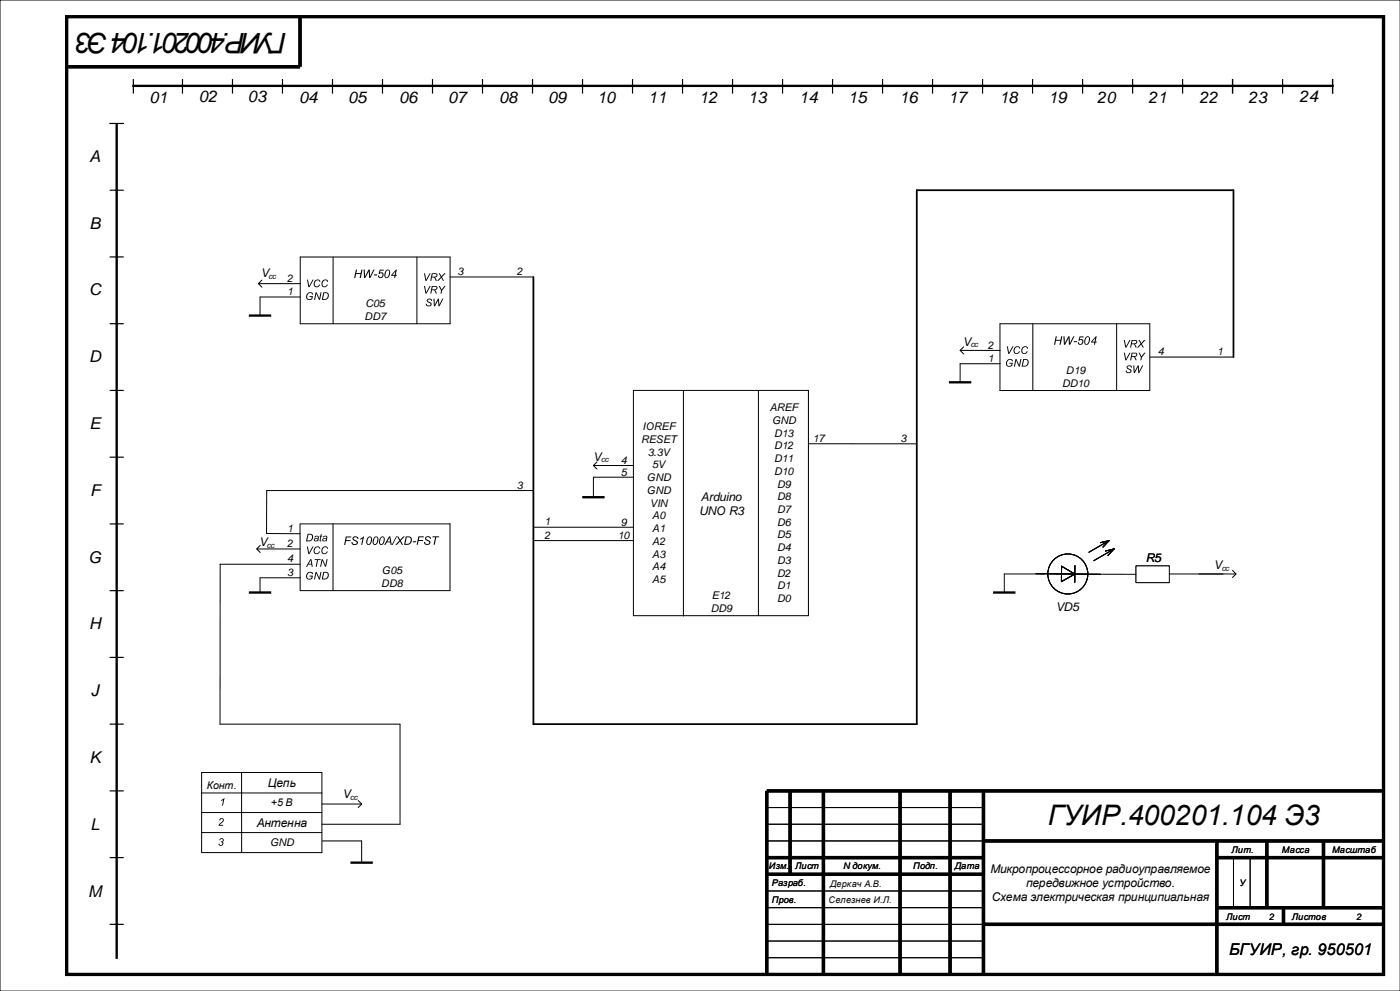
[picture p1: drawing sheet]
<svg xmlns="http://www.w3.org/2000/svg" width="420mm" height="297mm" viewBox="0 0 420 297" stroke-linecap="round" stroke-linejoin="round" font-family="sans-serif">
<g fill="none" stroke="#000" stroke-width=".3">
<path d="M420 0h-420v297h420M90.1 77h44.9v20h-44.9zM99.9 77v20M125.1 77v20M77.5 85h12.5M78.6 83.9l-1.1 1.1 1.1 1.1M90 89h-12v5.6M135 83h25M299.9 97h45v20h-45zM309.8 97v20M334.9 97v20M190 117h52.5v67.5"/>
<path d="M227.5 117v67.5M288 105h12M289.1 103.9l-1.1 1.1 1.1 1.1M300 109h-12v5.6M345 107h25M178 139.5h12M179.1 138.4l-1.1 1.1 1.1 1.1M80 147h80M90 157h45v20h-45v-20M99.9 157v20M190 143h-12v5.6M66 169.1h24"/>
<path d="M66 169.1v47.9h54v30h-23.4M77 164.5h13M78.1 163.4l-1.1 1.1 1.1 1.1M90 173.1h-12v4.5M310.8 171.9l19.3 .2M318.4 169.7l4 2.3-4 2.3zM322.4 169.5v5M332.7 162l-2.6 .6M332.7 162l-1.8 1.9M332.7 162l-6.1 3.5M334.2 164.5l-2.6 .6M334.2 164.5l-1.8 1.9"/>
<path d="M334.2 164.5l-6.1 3.5M60.5 231.5h36.1v24h-36.1zM60.5 237.6h36.1M72.5 231.6v23.9M107.4 239.9l1.1 1-1.1 1.1M60.5 249.5h36.1M60.5 243.5h36.1M96.6 240.9h11.9M96.7 252h11.8v6.3M230 242h65M230 247h65M230 252h65"/>
<path d="M370 257v15M375 257v15M230 272h65M230 277h65M230 267h65M230 282h65M230 287h65"/>
<circle cx="320.3" cy="172" r="6"/>
</g>
<g fill="none" stroke="#000" stroke-width="1" stroke-linecap="butt">
<path d="M20 5h395v287h-395zM90 5v15h-69.5M237 237v25M247 237v55M270 237v55M285 237v55M295 237v55M415 237h-185v55M230 257h65M295 252h120M365 252v40M365 257h50"/>
<path d="M380 252v20M397 252v20M230 262h65M295 277h120M365 272h50M385 272v5"/>
</g>
<path d="M35 37.4v249.6M40 25.7h359.7M75 94.6h6M285 114.6h6M175 149h6M75 177.6h6M105.5 258.5h6" fill="none" stroke="#000" stroke-width=".71"/>
<g fill="none" stroke="#000" stroke-width=".35">
<path d="M33 37h4M40 23.9v4M54.7 23.9v4M69.7 23.9v4M84.7 23.9v4M99.7 23.9v4M114.7 23.9v4M129.7 23.9v4M144.7 23.9v4M159.7 23.9v4M174.7 23.9v4M189.7 23.9v4"/>
<path d="M204.7 23.9v4M219.7 23.9v4M234.7 23.9v4M249.7 23.9v4M264.7 23.9v4M279.7 23.9v4M294.7 23.9v4M309.7 23.9v4M324.7 23.9v4M339.7 23.9v4M354.7 23.9v4M384.7 23.9v4"/>
<path d="M33 57h4M33 77h4M33 97h4M33 117h4M33 137h4M33 157h4M33 177h4M33 197h4M33 217h4M33 237h4M33 257h4M33 277h4"/>
</g>
<path d="M369.7 23.9v4M399.7 23.9v4" fill="none" stroke="#000" stroke-width=".42"/>
<path d="M160 83v134h115v-160h95v50" fill="none" stroke="#000" stroke-width=".53"/>
<g fill="#000">
<path d="M112.2 82.2h.9v.3h-1zM322.1 102.2h1l-.1 .3h-1zM123.9 162.2h.9v.3h-1zM66 251.3a.61 .61 0 0 1 1 .1 .61 .61 0 0 1-.2 .9 .71 .71 0 0 1-.3 1.1 .71 .71 0 0 1-1-.5l.3-.1a.45 .45 0 0 0 .4 .5 .45 .45 0 0 0 .5-.5 .45 .45 0 0 0-.5-.4l.1-.2a.41 .41 0 0 0 .5-.3 .41 .41 0 0 0-.3-.5 .41 .41 0 0 0-.4 .4h-.3zM66 245.3a.69 .69 0 0 1 1.1 .2 .69 .69 0 0 1-.4 1l-.8 .7h1.1l-.1 .2h-1.4l.9-1a.49 .49 0 0 0 .5-.5 .49 .49 0 0 0-.7-.4l-.2 .4-.2-.1zM66.4 239.8l1-.6-.5 2.2h-.3l.4-1.7-.7 .3z"/>
<path d="M92.1 83.8h.3l.3 1.9 1.1-1.9h.3l-1.3 2.3h-.3zM94.5 84.1a.93 .93 0 0 1 .9-.4 .93 .93 0 0 1 .7 .8h-.3a.86 .86 0 0 0-1.2-.2 .86 .86 0 0 0-.1 1.2 .68 .68 0 0 0 .7 .3 .68 .68 0 0 0 .5-.5h.3a1.04 1.04 0 0 1-1.5 .7 1.04 1.04 0 0 1-.2-1.7zM96.8 84.1a.93 .93 0 0 1 .9-.4 .93 .93 0 0 1 .7 .8h-.2a.86 .86 0 0 0-1.3-.2 .86 .86 0 0 0-.1 1.2 .68 .68 0 0 0 .7 .3 .68 .68 0 0 0 .5-.5h.3a1.04 1.04 0 0 1-1.5 .7 1.04 1.04 0 0 1-.2-1.7z"/>
<path d="M92.3 87.8a.99 .99 0 0 1 1.6 .5h-.2a.9 .9 0 0 0-1.4-.1 .9 .9 0 0 0 .1 1.4l1-.1 .1-.5h-.7l.1-.3h1l-.2 .9a1.14 1.14 0 0 1-1.7-.1 1.14 1.14 0 0 1 .3-1.7zM94.7 87.6h.3l.8 1.9 .4-1.9h.3l-.5 2.3h-.3l-.8-2-.4 2h-.3zM97 87.6h.7a1.15 1.15 0 0 1 .9 1.3 1.15 1.15 0 0 1-1.3 1h-.8zM97.3 87.8l-.4 1.8a1 1 0 0 0 1.3-.4 1 1 0 0 0-.3-1.3z"/>
<path d="M106.8 80.8h.3l-.2 1h1.3l.2-1h.3l-.5 2.5h-.3l.2-1.2h-1.3l-.2 1.2h-.4zM109.1 80.8h.3l.1 2 1.1-2h.3l.1 2.1 1-2.1h.4l-1.3 2.5h-.4l-.1-2-1 2h-.4z"/>
<path d="M113.9 80.8h1.3l-.1 .3h-1l-.2 .6a.85 .85 0 0 1 1.2 .9 .85 .85 0 0 1-1.2 .7l-.5-.5v-.2h.3a.52 .52 0 0 0 .7 .3 .52 .52 0 0 0 .2-.7 .52 .52 0 0 0-.8-.1h-.3zM115.8 81a.75 .75 0 0 1 1-.1 .75 .75 0 0 1 .2 1 1.06 1.06 0 0 1-.3 1.1 1.06 1.06 0 0 1-1.2 .1l-.2-1.1zM116 81.2l-.2 .5a.83 .83 0 0 0 .4 1.4l.2-.3a1.01 1.01 0 0 0-.2-1.8zM118.8 80.8h.2l-.3 1.6h.4l-.1 .3h-.3l-.2 .6h-.3l.1-.6h-1l.1-.4zM118.6 81.3l-.9 1.1h.7z"/>
<path d="M127.2 81.9h.3l.3 1.9 1.1-1.9h.3l-1.3 2.3h-.3zM129.5 81.9h1a.64 .64 0 0 1 .7 .6 .64 .64 0 0 1-.7 .6l.5 1.1h-.3l-.2-.5a.71 .71 0 0 0-.9-.5l-.2 1h-.3zM129.8 82.1l-.2 .8a.93 .93 0 0 0 1.3-.5l-.1-.2zM131.6 81.9h.3l.5 .9 .9-.9h.4l-1.1 1.2 .6 1.1h-.3l-.5-1-.9 1h-.4l1.1-1.2z"/>
<path d="M127.2 85.7h.3l.3 2 1.1-2h.3l-1.2 2.3h-.4zM129.5 85.7h1a.64 .64 0 0 1 .7 .6 .64 .64 0 0 1-.7 .6l.6 1.1h-.4l-.2-.5a.71 .71 0 0 0-.9-.5l-.2 1h-.3zM129.8 85.9l-.2 .8a.93 .93 0 0 0 1.3-.5l-.1-.2zM131.6 85.7h.3l.6 1.1 .8-1.1h.4l-1.1 1.4-.2 .9h-.3l.2-.9z"/>
<path d="M128.2 89.6a.84 .84 0 0 1 1.4 .6h-.3l-.1-.3a.46 .46 0 0 0-.6-.2 .46 .46 0 0 0-.2 .6l.2 .1a.78 .78 0 0 1 .8 1 .78 .78 0 0 1-1.2 .3l-.4-.4-.1-.3h.3a.51 .51 0 0 0 .6 .6 .51 .51 0 0 0 .4-.7l-.1-.1a.73 .73 0 0 1-.8-.3 .73 .73 0 0 1 .1-.9zM130 89.5h.3l.1 1.9 1-1.9h.3l.1 1.9 .9-1.9h.3l-1.2 2.3h-.3l-.1-1.8-.9 1.8h-.3z"/>
<path d="M302 103.8h.3l.4 1.9 1-1.9h.3l-1.2 2.3h-.4zM304.4 104.1a.93 .93 0 0 1 .9-.4 .93 .93 0 0 1 .7 .8h-.2a.86 .86 0 0 0-1.3-.2 .86 .86 0 0 0-.1 1.2 .68 .68 0 0 0 .7 .3 .68 .68 0 0 0 .5-.5h.3a1.03 1.03 0 0 1-1.5 .7 1.03 1.03 0 0 1-.2-1.7zM306.7 104.1a.93 .93 0 0 1 1-.4 .93 .93 0 0 1 .7 .8h-.3a.86 .86 0 0 0-1.2-.2 .86 .86 0 0 0-.2 1.2 .68 .68 0 0 0 .7 .3 .68 .68 0 0 0 .6-.5h.3a1.03 1.03 0 0 1-1.5 .7 1.03 1.03 0 0 1-.2-1.7z"/>
<path d="M302.2 107.8a.99 .99 0 0 1 1.7 .5h-.3a.9 .9 0 0 0-1.4-.1 .9 .9 0 0 0 .2 1.4l.9-.1 .1-.5h-.7l.1-.3h1l-.2 .9a1.14 1.14 0 0 1-1.7-.1 1.14 1.14 0 0 1 .3-1.7zM304.6 107.6h.3l.8 1.9 .4-1.9h.3l-.5 2.3h-.3l-.8-2-.4 2h-.3zM306.9 107.6h.7a1.15 1.15 0 0 1 .9 1.3 1.15 1.15 0 0 1-1.2 1h-.8zM307.2 107.8l-.4 1.8a1 1 0 0 0 1.3-.4 1 1 0 0 0-.3-1.3z"/>
<path d="M316.7 100.8h.3l-.2 1h1.3l.2-1h.4l-.6 2.5h-.3l.3-1.2h-1.4l-.2 1.2h-.3zM319 100.8h.3l.1 2 1.1-2h.3l.1 2.1 1-2.1h.4l-1.3 2.5h-.4l-.1-2-1 2h-.4z"/>
<path d="M323.8 100.8h1.3l-.1 .3h-.9l-.2 .6a.85 .85 0 0 1 1.1 .9 .85 .85 0 0 1-1.2 .7l-.5-.5v-.2h.3a.52 .52 0 0 0 .8 .3 .52 .52 0 0 0 .1-.7 .52 .52 0 0 0-.8-.1h-.2zM325.8 101a.75 .75 0 0 1 .9-.1 .75 .75 0 0 1 .2 1 1.06 1.06 0 0 1-.3 1.1 1.06 1.06 0 0 1-1.2 .1l-.1-1.1zM325.9 101.2l-.2 .5a.83 .83 0 0 0 .4 1.4l.3-.3a1.02 1.02 0 0 0-.2-1.8zM328.7 100.8h.3l-.4 1.6h.4l-.1 .3h-.3l-.1 .6h-.4l.2-.6h-1.1l.1-.4zM328.5 101.3l-.9 1.1h.7z"/>
<path d="M337.1 101.9h.3l.4 1.9 1-1.9h.3l-1.2 2.3h-.4zM339.4 101.9h1a.64 .64 0 0 1 .7 .6 .64 .64 0 0 1-.7 .6l.6 1.1h-.4l-.1-.5a.71 .71 0 0 0-1-.5l-.2 1h-.3zM339.7 102.1l-.2 .8a.93 .93 0 0 0 1.4-.5l-.2-.2zM341.5 101.9h.3l.5 .9 .9-.9h.4l-1.1 1.2 .6 1.1h-.3l-.5-1-.8 1h-.4l1-1.2z"/>
<path d="M337.1 105.7h.3l.4 2 1-2h.3l-1.2 2.3h-.3zM339.5 105.7h.9a.64 .64 0 0 1 .8 .6 .64 .64 0 0 1-.8 .6l.6 1.1h-.4l-.1-.5a.72 .72 0 0 0-1-.5l-.2 1h-.3zM339.7 105.9l-.2 .8a.93 .93 0 0 0 1.4-.5l-.2-.2zM341.5 105.7h.4l.5 1.1 .9-1.1h.3l-1.1 1.4-.1 .9h-.3l.1-.9z"/>
<path d="M338.2 109.6a.84 .84 0 0 1 1.4 .6h-.3l-.1-.3a.46 .46 0 0 0-.6-.2 .46 .46 0 0 0-.3 .6l.3 .1a.78 .78 0 0 1 .7 1 .78 .78 0 0 1-1.2 .3l-.4-.4v-.3h.3a.51 .51 0 0 0 .5 .6 .51 .51 0 0 0 .4-.7l-.1-.1a.73 .73 0 0 1-.7-.3 .73 .73 0 0 1 .1-.9zM339.9 109.5h.4v1.9l1-1.9h.3l.1 1.9 .9-1.9h.3l-1.1 2.3h-.4l-.1-1.8-.9 1.8h-.3z"/>
<path d="M93.1 167.6h.3l.4 2.2h-.3l-.1-.6h-.9l-.4 .6h-.3zM93.2 167.8l-.6 1.2h.8zM94.4 167.6h1.8l-.1 .2h-.7l-.4 2h-.3l.4-2h-.7zM96.5 167.6h.3l.8 1.9 .4-1.9h.3l-.5 2.2h-.3l-.8-1.9-.4 1.9h-.3z"/>
<path d="M92.3 160l.7-.1a1.15 1.15 0 0 1 .9 1.3 1.15 1.15 0 0 1-1.3 1h-.8zM92.5 160.2l-.3 1.8a1 1 0 0 0 1.2-.5 1 1 0 0 0-.3-1.3zM94.4 160.8a.65 .65 0 0 1 .8-.2 .65 .65 0 0 1 .4 .7l-.1 .9h-.3v-.2a.57 .57 0 0 1-.8 .3 .57 .57 0 0 1-.2-.8 .57 .57 0 0 1 .8-.3h.3a.39 .39 0 0 0-.3-.5 .39 .39 0 0 0-.4 .4l-.3-.1zM94.5 161.6a.41 .41 0 0 0 .4 .5 .41 .41 0 0 0 .4-.5v-.2zM96.2 160.2l.3-.2-.1 .6h.3l-.1 .2h-.2l-.2 1 .2 .2v.2a.35 .35 0 0 1-.4 0 .35 .35 0 0 1-.1-.5l.2-.9h-.2zM97 160.8a.65 .65 0 0 1 .8-.2 .65 .65 0 0 1 .4 .7l-.1 .9h-.3l-.1-.2a.57 .57 0 0 1-.7 .2 .57 .57 0 0 1-.3-.7 .57 .57 0 0 1 .8-.3h.4a.39 .39 0 0 0-.3-.5 .39 .39 0 0 0-.5 .4l-.3-.1zM97 161.6a.41 .41 0 0 0 .4 .5 .41 .41 0 0 0 .4-.5v-.2z"/>
<path d="M92.1 163.8h.2l.4 1.9 1.1-1.9h.3l-1.3 2.2h-.3zM94.4 164.1a.93 .93 0 0 1 1-.4 .93 .93 0 0 1 .7 .7l-.3 .1a.86 .86 0 0 0-1.2-.3 .86 .86 0 0 0-.2 1.3 .68 .68 0 0 0 .8 .3 .68 .68 0 0 0 .5-.6l.3 .1a1.03 1.03 0 0 1-1.5 .6 1.03 1.03 0 0 1-.2-1.6zM96.8 164.1a.93 .93 0 0 1 .9-.4 .93 .93 0 0 1 .7 .7l-.3 .1a.86 .86 0 0 0-1.2-.3 .86 .86 0 0 0-.1 1.3 .68 .68 0 0 0 .7 .3 .68 .68 0 0 0 .5-.6l.3 .1a1.03 1.03 0 0 1-1.5 .6 1.03 1.03 0 0 1-.2-1.6z"/>
<path d="M92.3 171.6a.98 .98 0 0 1 1.6 .4l-.3 .1a.9 .9 0 0 0-1.3-.1 .9 .9 0 0 0 .1 1.4l1-.2 .1-.4h-.7l.1-.3h.9l-.1 .9a1.14 1.14 0 0 1-1.8-.1 1.14 1.14 0 0 1 .4-1.7zM94.7 171.4h.3l.8 1.9 .3-1.9h.3l-.4 2.2h-.3l-.8-1.9-.4 2h-.3zM97 171.4h.7a1.15 1.15 0 0 1 .9 1.3 1.15 1.15 0 0 1-1.3 .9h-.8zM97.2 171.6l-.3 1.8a1 1 0 0 0 1.3-.4 1 1 0 0 0-.4-1.4z"/>
<path d="M103.7 160.8h1.7l-.1 .3h-1.3l-.2 .8h1.4l-.1 .2-1.3 .1-.2 1.1h-.4zM106 160.9l.3-.1a.89 .89 0 0 1 1.2 .7h-.3a.52 .52 0 0 0-.6-.5 .52 .52 0 0 0-.4 .6l.3 .2a.82 .82 0 0 1 .8 1 .82 .82 0 0 1-1.2 .5l-.6-.3-.1-.5 .3-.1a.6 .6 0 0 0 .7 .7 .6 .6 0 0 0 .5-.7l-.4-.3a.72 .72 0 0 1-.7-.4 .72 .72 0 0 1 .2-.8zM108.1 161.4l1.1-.6-.5 2.5h-.4l.4-1.9-.7 .3zM110.4 161a.75 .75 0 0 1 1-.1 .75 .75 0 0 1 .2 1 1.06 1.06 0 0 1-.4 1.1 1.06 1.06 0 0 1-1.1 .1l-.2-1.1zM110.6 161.1l-.3 .6a.84 .84 0 0 0 .4 1.3l.3-.3a1.02 1.02 0 0 0-.2-1.7zM112.3 161a.75 .75 0 0 1 1-.1 .75 .75 0 0 1 .2 1 1.06 1.06 0 0 1-.3 1.1 1.06 1.06 0 0 1-1.2 .1l-.2-1.1zM112.5 161.1l-.3 .6a.84 .84 0 0 0 .4 1.3l.3-.3a1.02 1.02 0 0 0-.2-1.7zM114.2 161a.75 .75 0 0 1 1-.1 .75 .75 0 0 1 .2 1 1.06 1.06 0 0 1-.3 1.1 1.06 1.06 0 0 1-1.2 .1l-.2-1.1zM114.4 161.1l-.3 .6a.84 .84 0 0 0 .4 1.3l.3-.3a1.02 1.02 0 0 0-.2-1.7zM116.7 160.7h.4l.4 2.6h-.3l-.1-.8h-1.1l-.4 .8h-.3zM116.8 161l-.6 1.3h.8zM118.8 160.7h.3l-1.3 2.6h-.3zM119.1 160.7h.4l.5 1.1 1-1.1h.4l-1.2 1.3 .7 1.3h-.4l-.5-1.1-.9 1.1h-.5l1.2-1.3zM121.7 160.7h.8a1.26 1.26 0 0 1 1.1 1.3 1.26 1.26 0 0 1-1.1 1.2l-1.3 .1zM122 161l-.4 2a1.12 1.12 0 0 0 1.4-.5 1.12 1.12 0 0 0-.3-1.5z"/>
<path d="M125.5 160.7h1.6v.3h-1.3l-.2 .8h1.3v.3h-1.3l-.3 1.2h-.3zM127.7 160.9l.4-.2a.89 .89 0 0 1 1.2 .7l-.3 .1a.52 .52 0 0 0-.6-.5 .52 .52 0 0 0-.5 .6l.4 .2a.81 .81 0 0 1 .8 1 .81 .81 0 0 1-1.2 .5l-.6-.3-.1-.6h.3a.6 .6 0 0 0 .6 .6 .6 .6 0 0 0 .6-.6l-.5-.3a.72 .72 0 0 1-.6-.4 .72 .72 0 0 1 .1-.8zM129.8 160.7h1.9v.3h-.8l-.5 2.3h-.3l.4-2.3h-.8z"/>
</g>
<path d="M340.8 169.6h10v5h-10z" fill-rule="evenodd" fill="#fff"/>
<path d="M340.8 169.6h10v5h-10z" fill="none" stroke="#000" stroke-width=".3"/>
<path d="M340.8 169.6h10v5h-10z" fill-rule="evenodd" fill="#fff"/>
<path d="M190 117v67.5h52.5M205 117v67.6M242.5 133h32.5M80 147l-.1 12.9M80 159.9h10M160 158h30M160 162h30M313.3 172h-12.1v5.6M330.1 172.1h10.6M340.8 169.6h10v5h-10zM350.8 172h20M369.7 170.9l1.1 1.1-1.1 1.1" fill="none" stroke="#000" stroke-width=".3"/>
<path d="M298.2 177.6h6" fill="none" stroke="#000" stroke-width=".71"/>
<g font-size="8.5">
<text x="86" y="10" transform="rotate(-180 86 10)">ГУИР.400201.104 Э3</text>
<text x="314.3" y="247.2">ГУИР.400201.104 Э3</text>
</g>
<g font-size="4.9">
<text x="44.8" y="30.8">01</text>
<text x="59.7" y="30.4">02</text>
<text x="74.4" y="30.6">03</text>
<text x="89.7" y="31">04</text>
<text x="104.4" y="31">05</text>
<text x="119.7" y="30.8">06</text>
<text x="134.4" y="31">07</text>
<text x="149.7" y="31">08</text>
<text x="164.4" y="31">09</text>
<text x="179.1" y="30.8">10</text>
<text x="194.4" y="31">11</text>
<text x="209.8" y="31">12</text>
<text x="224.4" y="31">13</text>
<text x="239.8" y="31">14</text>
<text x="254.5" y="31">15</text>
<text x="269.8" y="30.8">16</text>
<text x="284.5" y="31">17</text>
<text x="299.8" y="31">18</text>
<text x="314.5" y="31">19</text>
<text x="329.1" y="30.8">20</text>
<text x="344.5" y="31">21</text>
<text x="359.8" y="31">22</text>
<text x="374.5" y="31">23</text>
<text x="389.8" y="30.7">24</text>
<text x="26.9" y="48.5">A</text>
<text x="26.9" y="68.5">B</text>
<text x="26.7" y="88.5">C</text>
<text x="26.7" y="108.6">D</text>
<text x="26.9" y="128.6">E</text>
<text x="27" y="148.6">F</text>
<text x="26.6" y="168.6">G</text>
<text x="26.7" y="188.6">H</text>
<text x="27.3" y="208.6">J</text>
<text x="26.9" y="228.6">K</text>
<text x="27.1" y="248.7">L</text>
<text x="26.5" y="268.7">M</text>
<text x="368.7" y="286.2">БГУИР, гр. 950501</text>
</g>
<g font-size="3.6">
<text x="78.2" y="83.1">V</text>
<text x="288.8" y="103.6">V</text>
<text x="178" y="138.1">V</text>
<text x="209.7" y="154.3">UNO R3</text>
<text x="210.3" y="150">Arduino</text>
<text x="77.7" y="163.6">V</text>
<text x="343.7" y="168.3">R5</text>
<text x="364.1" y="170.6">V</text>
<text x="316.7" y="183.2">VD5</text>
<text x="80.4" y="235.8">Цепь</text>
<text x="102.7" y="239.2">V</text>
<text x="77" y="247.7">Антенна</text>
<text x="297.1" y="261.5">Микропроцессорное радиоуправляемое</text>
<text x="297.5" y="270">Схема электрическая принципиальная</text>
<text x="307.8" y="265.7">передвижное устройство.</text>
</g>
<g font-size="3.2">
<text x="137.2" y="82.5">3</text>
<text x="155" y="82.3">2</text>
<text x="86.2" y="88.4">1</text>
<text x="86.2" y="84.5">2</text>
<text x="109.4" y="95.9">DD7</text>
<text x="109.6" y="92.1">C05</text>
<text x="296.3" y="104.5">2</text>
<text x="347.3" y="106.5">4</text>
<text x="365.1" y="106.5">1</text>
<text x="296.3" y="108.4">1</text>
<text x="319.8" y="112.1">D19</text>
<text x="318.6" y="115.9">DD10</text>
<text x="230.9" y="123.2">AREF</text>
<text x="192.8" y="128.9">IOREF</text>
<text x="231.6" y="127">GND</text>
<text x="232.2" y="130.8">D13</text>
<text x="192.3" y="132.8">RESET</text>
<text x="194.3" y="136.6">3.3V</text>
<text x="232.2" y="134.7">D12</text>
<text x="243.9" y="132.5">17</text>
<text x="270.1" y="132.5">3</text>
<text x="186.2" y="139">4</text>
<text x="186.2" y="142.5">5</text>
<text x="195.7" y="140.4">5V</text>
<text x="232.2" y="138.5">D11</text>
<text x="232.2" y="142.3">D10</text>
<text x="155" y="146.5">3</text>
<text x="194.1" y="144.2">GND</text>
<text x="194.1" y="148">GND</text>
<text x="233.1" y="146.1">D9</text>
<text x="233.1" y="149.9">D8</text>
<text x="195" y="151.8">VIN</text>
<text x="195.7" y="155.6">A0</text>
<text x="233.1" y="153.7">D7</text>
<text x="86.2" y="159.4">1</text>
<text x="163.4" y="157.4">1</text>
<text x="163.4" y="161.5">2</text>
<text x="185.3" y="161.5">10</text>
<text x="186.2" y="157.5">9</text>
<text x="195.7" y="159.4">A1</text>
<text x="233.1" y="157.5">D6</text>
<text x="233.1" y="161.3">D5</text>
<text x="86.2" y="163.8">2</text>
<text x="195.7" y="163.2">A2</text>
<text x="195.7" y="167.1">A3</text>
<text x="233.1" y="165.2">D4</text>
<text x="86.2" y="168.5">4</text>
<text x="86.2" y="172.5">3</text>
<text x="114.6" y="172.1">G05</text>
<text x="195.7" y="170.9">A4</text>
<text x="233.1" y="169">D3</text>
<text x="233.1" y="172.8">D2</text>
<text x="114.4" y="175.9">DD8</text>
<text x="195.7" y="174.7">A5</text>
<text x="213.5" y="179.5">E12</text>
<text x="233.1" y="176.6">D1</text>
<text x="213.2" y="183.3">DD9</text>
<text x="233.1" y="180.4">D0</text>
<text x="62.1" y="236.4">Конт.</text>
<text x="81.2" y="241.6">+5 В</text>
<text x="81" y="253.6">GND</text>
</g>
<g font-size="2.8">
<text x="369.4" y="255.5">Лит.</text>
<text x="384.5" y="255.5">Масса</text>
<text x="399.6" y="255.5">Масштаб</text>
<text x="230.6" y="260.5">Изм.</text>
<text x="238.5" y="260.5">Лист</text>
<text x="252.9" y="260.5">N докум.</text>
<text x="273.9" y="260.5">Подп.</text>
<text x="286.4" y="260.5">Дата</text>
<text x="231.5" y="265.5">Разраб.</text>
<text x="249" y="265.9">Деркач А.В.</text>
<text x="371.8" y="265.5">У</text>
<text x="231.5" y="270.5">Пров.</text>
<text x="248.5" y="270.5">Селезнев И.Л.</text>
<text x="367.8" y="275.5">Лист</text>
<text x="380.7" y="275.5">2</text>
<text x="387.5" y="275.5">Листов</text>
<text x="406.9" y="275.5">2</text>
</g>
<g font-size="2.3">
<text x="80.6" y="83.6">cc</text>
<text x="291.2" y="104.1">cc</text>
<text x="180.3" y="138.6">cc</text>
<text x="80.1" y="164.1">cc</text>
<text x="366.5" y="171.1">cc</text>
<text x="105.1" y="239.7">cc</text>
</g>
</svg>
